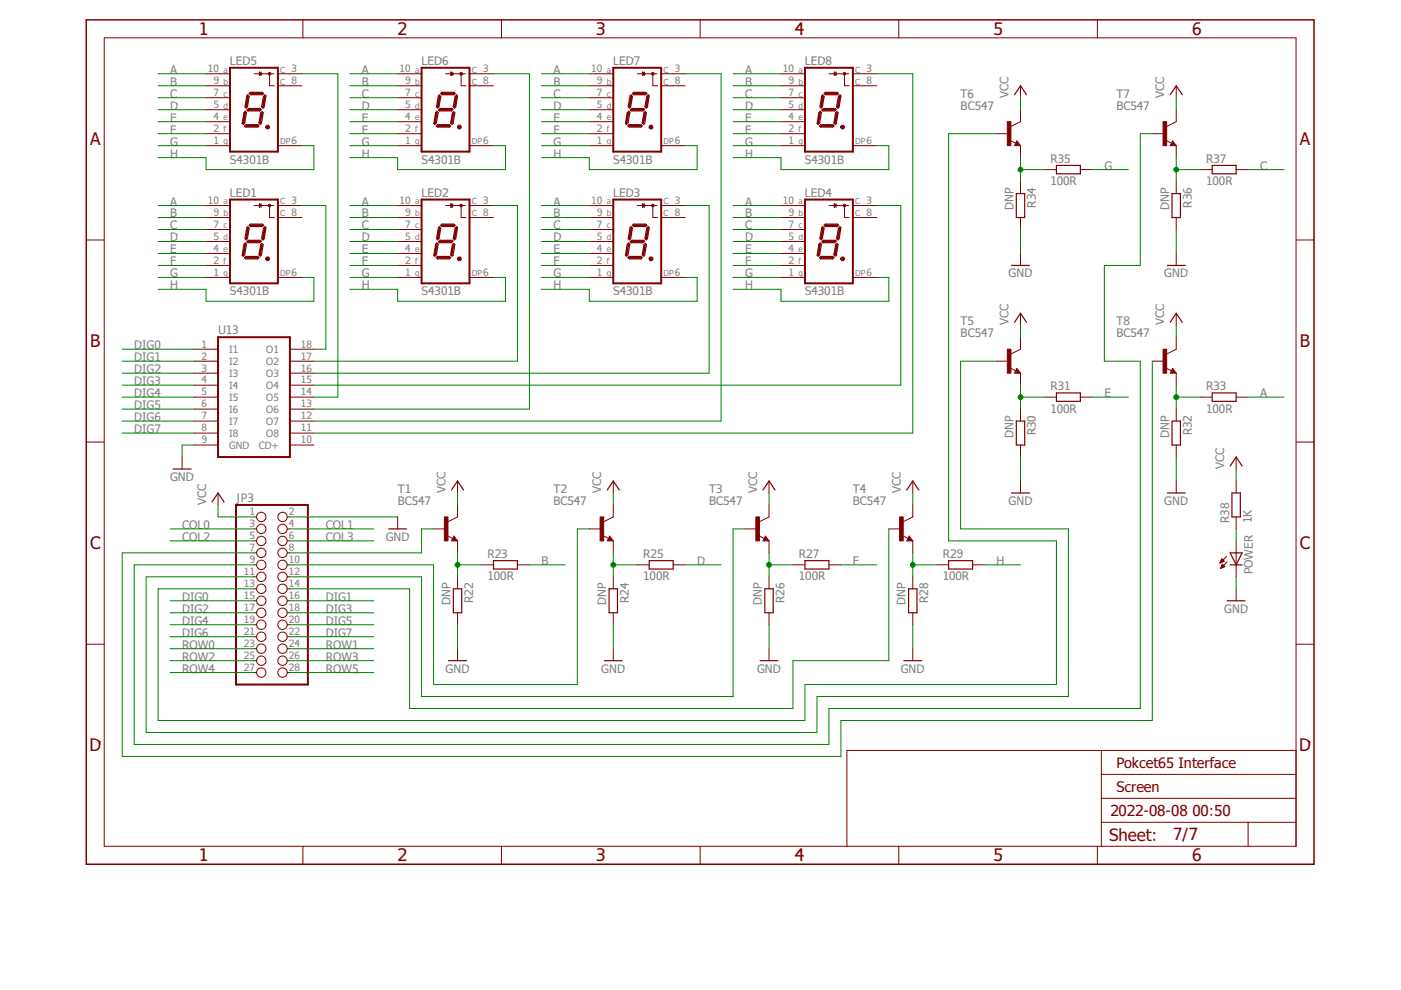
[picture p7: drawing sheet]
<svg xmlns="http://www.w3.org/2000/svg" width="297mm" height="210mm" viewBox="0 0 297 210" stroke-linecap="round" stroke-linejoin="round" font-family="sans-serif">
<g fill="none" stroke="#800000" stroke-width=".21">
<path d="M22.1 8h252.7v171.4h-252.7zM43.7 15.6h5.1M43.7 18.2h5.1M53.8 15.6h4.2M55 15.3l.4 .3-.4 .4zM55 16h.1M55 15.8h.2M55 15.7h.3M55 15.6h.3M55 15.5h.2M55 15.3h.1M55.4 15.3v.7"/>
<path d="M57.1 15.8v2.4h1.1M58.9 15.6h5.1M58.9 18.2h5.1M64.2 4.2v3.8M84.3 15.6h5.1M84.3 18.2h5.1M94.5 15.6h4.2M95.6 15.3l.4 .3-.4 .4zM95.6 16h.1M95.6 15.8h.2M95.6 15.7h.3M95.6 15.6h.3"/>
<path d="M95.6 15.5h.2M95.6 15.3h.1M96 15.3v.7M97.8 15.8v2.4h1M99.5 15.6h5.1M99.5 18.2h5.1M106.3 4.2v3.8M124.9 15.6h5.1M124.9 18.2h5.1M135.1 15.6h4.2M136.2 15.3l.4 .3-.4 .4zM136.2 16h.1"/>
<path d="M136.2 15.8h.2M136.2 15.7h.4M136.2 15.6h.4M136.2 15.5h.3M136.2 15.3h.1M136.6 15.3v.7M138.4 15.8v2.4h1M140.2 15.6h5.1M140.2 18.2h5.1M148.4 4.2v3.8M165.6 15.6h5.1M165.6 18.2h5.1"/>
<path d="M175.7 15.6h4.2M176.9 15.3l.4 .3-.4 .4zM176.9 16h.1M176.9 15.8h.2M176.9 15.7h.3M176.9 15.6h.3M176.9 15.5h.2M176.9 15.3h.1M177.3 15.3v.7M179 15.8v2.4h1.1M180.8 15.6h5.1M180.8 18.2h5.1"/>
<path d="M190.6 4.2v3.8M216.4 18.2v2.5M232.7 4.2v3.8M249.4 18.2v2.5M43.7 30.9h5.1M43.7 28.3h5.1M43.7 23.3h5.1M43.7 20.7h5.1M43.7 25.8h5.1M58.9 30.9h5.1M84.3 30.9h5.1M84.3 28.3h5.1"/>
<path d="M84.3 23.3h5.1M84.3 20.7h5.1M84.3 25.8h5.1M99.5 30.9h5.1M124.9 30.9h5.1M124.9 28.3h5.1M124.9 23.3h5.1M124.9 20.7h5.1M124.9 25.8h5.1M140.2 30.9h5.1M165.6 30.9h5.1M165.6 28.3h5.1"/>
<path d="M165.6 23.3h5.1M165.6 20.7h5.1M165.6 25.8h5.1M180.8 30.9h5.1M211.3 28.3h2.5M214.1 29.8l1.3 .6M215.6 29.9l.8 1h-1.3zM216.4 23.3v2.5l-2.1 1M216.4 30.9v2.5M216.4 38.5v2.5M221.4 36h2.6M229.1 36h2.5"/>
<path d="M244.3 28.3h2.5M247.2 29.8l1.2 .6M248.6 29.9l.8 1h-1.3zM249.4 23.3v2.5l-2 1M249.4 30.9v2.5M249.4 38.5v2.5M254.5 36h2.5M262.1 36h2.5M18.3 50.9h3.8M43.7 43.6h5.1M43.7 46.1h5.1M43.7 58.8h5.1"/>
<path d="M43.7 56.3h5.1M43.7 51.2h5.1M43.7 48.7h5.1M43.7 53.7h5.1M53.8 43.6h4.2M55 43.2l.4 .4-.4 .4M55 43.2v.8M55 43.9h.1M55 43.8h.1M55 43.7h.2M55 43.5h.2M55 43.3h.1"/>
<path d="M55 43.2h.1M55.4 43.2v.8M57.1 43.7v2.4h1.1M58.9 43.6h5.1M58.9 46.1h5.1M58.9 58.8h5.1M84.3 43.6h5.1M84.3 46.1h5.1M84.3 58.8h5.1M84.3 56.3h5.1M84.3 51.2h5.1M84.3 48.7h5.1"/>
<path d="M84.3 53.7h5.1M94.5 43.6h4.2M95.6 43.9h.1M95.6 43.8h.2M95.6 43.7h.3M95.6 43.5h.3M95.6 43.3h.2M95.6 43.2h.1M95.6 43.2l.4 .4-.4 .4M95.6 43.2v.8M96 43.2v.8M97.8 43.7v2.4h1"/>
<path d="M99.5 43.6h5.1M99.5 46.1h5.1M99.5 58.8h5.1M124.9 43.6h5.1M124.9 46.1h5.1M124.9 58.8h5.1M124.9 56.3h5.1M124.9 51.2h5.1M124.9 48.7h5.1M124.9 53.7h5.1M135.1 43.6h4.2M136.2 43.9h.1"/>
<path d="M136.2 43.8h.2M136.2 43.7h.3M136.2 43.5h.3M136.2 43.3h.2M136.2 43.2h.1M136.2 43.2l.4 .4-.4 .4M136.2 43.2v.8M136.6 43.2v.8M138.4 43.7v2.4h1M140.2 43.6h5.1M140.2 46.1h5.1M140.2 58.8h5.1"/>
<path d="M165.6 43.6h5.1M165.6 46.1h5.1M165.6 58.8h5.1M165.6 56.3h5.1M165.6 51.2h5.1M165.6 48.7h5.1M165.6 53.7h5.1M175.7 43.6h4.2M176.9 43.9h.1M176.9 43.8h.1M176.9 43.7h.2M176.9 43.5h.2"/>
<path d="M176.9 43.3h.1M176.9 43.2h.1M176.9 43.2l.4 .4-.4 .4M176.9 43.2v.8M177.3 43.2v.8M179 43.7v2.4h1.1M180.8 43.6h5.1M180.8 46.1h5.1M180.8 58.8h5.1M216.4 46.1v2.6M216.4 53.7v2.6M249.4 46.1v2.6"/>
<path d="M249.4 53.7v2.6M274.8 50.9h3.8M41.1 74h5.1M41.1 76.6h5.1M41.1 79.1h5.1M61.5 74h5M61.5 76.6h5M61.5 79.1h5M211.3 76.6h2.5M214.1 78l1.3 .6M215.6 78.1l.8 1h-1.3zM216.4 66.4v2.6"/>
<path d="M216.4 71.5v2.5l-2.1 1.1M216.4 79.1v2.6M244.3 76.6h2.5M247.2 78l1.2 .6M248.6 78.1l.8 1h-1.3zM249.4 66.4v2.6M249.4 71.5v2.5l-2 1.1M249.4 79.1v2.6M18.3 93.7h3.8M38.6 96.9v2.5M41.1 81.7h5.1M41.1 84.2h5.1"/>
<path d="M41.1 86.7h5.1M41.1 89.3h5.1M41.1 91.8h5.1M41.1 94.4h5.1M61.5 81.7h5M61.5 84.2h5M61.5 86.7h5M61.5 89.3h5M61.5 91.8h5M61.5 94.4h5M216.4 86.7v2.6M216.4 94.4v2.5"/>
<path d="M221.4 84.2h2.6M229.1 84.2h2.5M249.4 86.7v2.6M249.4 94.4v2.5M254.5 84.2h2.5M262.1 84.2h2.5M262.1 96.9v2.5M274.8 93.7h3.8M46.2 104.5v2.6M53.8 109.6h.6M53.8 112.1h.6M53.8 114.7h.6"/>
<path d="M53.8 117.2h.6M53.8 119.8h.6M60.9 109.6h.6M60.9 112.1h.6M60.9 114.7h.6M60.9 117.2h.6M60.9 119.8h.6M84.3 109.6v2.5M91.9 112.1h2.6M94.8 113.6l1.2 .6M96.2 113.7l.8 1h-1.3zM97 102v2.5"/>
<path d="M97 107.1v2.5l-2 1M97 114.7v2.5M102.1 119.8h2.5M109.7 119.8h2.5M124.9 112.1h2.6M127.8 113.6l1.2 .6M129.3 113.7l.7 1h-1.2zM130 102v2.5M130 107.1v2.5l-2 1M130 114.7v2.5M135.1 119.8h2.5M142.7 119.8h2.6"/>
<path d="M158 112.1h2.5M160.8 113.6l1.3 .6M162.3 113.7l.7 1h-1.2zM163 102v2.5M163 107.1v2.5l-2 1M163 114.7v2.5M168.1 119.8h2.6M175.7 119.8h2.6M188.4 112.1h2.6M191.3 113.6l1.2 .6M192.8 113.7l.7 1h-1.2zM193.5 102v2.5"/>
<path d="M193.5 107.1v2.5l-2 1M193.5 114.7v2.5M198.6 119.8h2.5M206.2 119.8h2.5M216.4 102v2.5M249.4 102v2.5M258.7 119.3h.1M258.7 119.2h.4M258.8 119.1h.6M258.8 119h.7M258.9 118.8h.5M258.9 118.7h.4"/>
<path d="M259 118.6h.1M259 118.5l.5 .5-.8 .4zM259 119.9h.5M259.1 119.8h.2M259.1 119.7h.1M259.2 119.6l.5 .5-.9 .4zM260.1 118l-1.4 1.4M260.2 119.1l-1.4 1.4M262.1 102v2.5M262.1 109.6v2.5M262.1 114.7v7.6M18.3 136.6h3.8"/>
<path d="M53.8 122.3h.6M53.8 124.8h.6M53.8 127.4h.6M53.8 129.9h.6M53.8 132.5h.6M53.8 135h.6M53.8 137.5h.6M60.9 122.3h.6M60.9 124.8h.6M60.9 127.4h.6M60.9 129.9h.6M60.9 132.5h.6"/>
<path d="M60.9 135h.6M60.9 137.5h.6M97 122.3v2.5M97 129.9v2.6M97 137.5v2.6M130 122.3v2.5M130 129.9v2.6M130 137.5v2.6M163 122.3v2.5M163 129.9v2.6M163 137.5v2.6M193.5 122.3v2.5"/>
<path d="M193.5 129.9v2.6M193.5 137.5v2.6M258.8 120.4h.3M258.9 120.3h.4M258.9 120.2h.7M259 120h.6M262.1 124.8v2.6M274.8 136.6h3.8M53.8 140.1h.6M53.8 142.6h.6M60.9 140.1h.6M60.9 142.6h.6"/>
<path d="M233.5 159.1v20.3M274.8 159.1h-95.2v20.3M64.2 179.4v3.8M106.3 179.4v3.8M148.4 179.4v3.8M190.6 179.4v3.8M232.7 179.4v3.8M233.5 174.3h41.3M233.5 169.3h41.3M233.5 164.2h41.3M264.6 174.3v5.1"/>
<circle cx="55.4" cy="112.1" r=".99"/>
<circle cx="55.4" cy="119.8" r=".99"/>
<circle cx="55.4" cy="114.7" r=".99"/>
<circle cx="55.4" cy="109.6" r=".99"/>
<circle cx="55.4" cy="117.2" r=".99"/>
<circle cx="59.9" cy="112.1" r=".99"/>
<circle cx="59.9" cy="119.8" r=".99"/>
<circle cx="59.9" cy="109.6" r=".99"/>
<circle cx="59.9" cy="117.2" r=".99"/>
<circle cx="59.9" cy="114.7" r=".99"/>
<circle cx="55.4" cy="124.8" r=".99"/>
<circle cx="55.4" cy="129.9" r=".99"/>
<circle cx="55.4" cy="132.5" r=".99"/>
<circle cx="55.4" cy="137.5" r=".99"/>
<circle cx="55.4" cy="122.3" r=".99"/>
<circle cx="55.4" cy="127.4" r=".99"/>
<circle cx="55.4" cy="135" r=".99"/>
<circle cx="59.9" cy="137.5" r=".99"/>
<circle cx="59.9" cy="124.8" r=".99"/>
<circle cx="59.9" cy="129.9" r=".99"/>
<circle cx="59.9" cy="122.3" r=".99"/>
<circle cx="59.9" cy="127.4" r=".99"/>
<circle cx="59.9" cy="132.5" r=".99"/>
<circle cx="59.9" cy="135" r=".99"/>
<circle cx="55.4" cy="142.6" r=".99"/>
<circle cx="55.4" cy="140.1" r=".99"/>
<circle cx="59.9" cy="140.1" r=".99"/>
<circle cx="59.9" cy="142.6" r=".99"/>
</g>
<path d="M18.3 4.2h260.3v179h-260.3zM56.6 26.9h.3M97.3 26.9h.2M137.9 26.9h.3M178.5 26.9h.3M56.6 54.9h.3M97.3 54.9h.2M137.9 54.9h.3M178.5 54.9h.3" fill="none" stroke="#800000" stroke-width=".32"/>
<g fill="none" stroke="#800000" stroke-width=".42">
<path d="M48.8 14.4h10.1v17.8h-10.1zM53.1 19.8h2.5M89.4 14.4h10.1v17.8h-10.1zM93.7 19.8h2.5M130 14.4h10.2v17.8h-10.2zM134.3 19.8h2.6M170.7 14.4h10.1v17.8h-10.1zM175 19.8h2.5M51.9 23.9l-.3 2.3M52.2 26.7h2.4M52.6 20.5l-.4 2.1M52.6 23.3h2.5"/>
<path d="M55.5 24l-.4 2.1M56.1 20.5l-.3 2.1M92.6 23.9l-.4 2.3M92.8 26.7h2.4M93.2 23.3h2.5M93.2 20.5l-.4 2.1M96.1 24l-.4 2.1M96.8 20.5l-.4 2.1M133.2 23.9l-.4 2.3M133.5 26.7h2.4M133.8 23.3h2.6M133.8 20.5l-.3 2.1"/>
<path d="M136.8 24l-.4 2.1M137.4 20.5l-.4 2.1M173.8 23.9l-.3 2.3M174.1 26.7h2.4M174.5 23.3h2.5M174.5 20.5l-.4 2.1M177.4 24l-.4 2.1M178 20.5l-.3 2.1M48.8 42.3h10.1v17.8h-10.1zM51.9 51.8l-.3 2.3M52.2 54.6h2.4M52.6 48.4l-.4 2.2"/>
<path d="M52.6 51.2h2.5M53.1 47.8h2.5M55.5 52l-.4 2M56.1 48.4l-.3 2.2M89.4 42.3h10.1v17.8h-10.1zM92.6 51.8l-.4 2.3M92.8 54.6h2.4M93.2 51.2h2.5M93.2 48.4l-.4 2.2M93.7 47.8h2.5M96.1 52l-.4 2M96.8 48.4l-.4 2.2"/>
<path d="M130 42.3h10.2v17.8h-10.2zM133.2 51.8l-.4 2.3M133.5 54.6h2.4M133.8 51.2h2.6M133.8 48.4l-.3 2.2M134.3 47.8h2.6M136.8 52l-.4 2M137.4 48.4l-.4 2.2M170.7 42.3h10.1v17.8h-10.1zM173.8 51.8l-.3 2.3M174.1 54.6h2.4M174.5 51.2h2.5"/>
<path d="M174.5 48.4l-.4 2.2M175 47.8h2.5M177.4 52l-.4 2M178 48.4l-.3 2.2M46.2 71.5h15.3v25.4h-15.3zM50 107.1h15.3v38h-15.3z"/>
</g>
<g fill="none" stroke="#800000" stroke-width=".25">
<path d="M52.8 19.8l.3-.2h2.5l.3 .2-.3 .3h-2.5zM93.7 19.6h2.5l.3 .2-.3 .3h-2.5l-.2-.3zM134.1 19.8l.2-.2h2.6l.2 .2-.2 .3h-2.6zM174.7 19.8l.3-.2h2.5l.3 .2-.3 .3h-2.5zM51.9 26.7l.2-.3h2.6l.2 .3-.2 .2h-2.6zM52 23.6l.3 .3-.4 2.2-.3 .3-.2-.2 .3-2.3zM52.4 23.3l.3-.3h2.5l.2 .2-.3 .3h-2.5zM52.5 20.1l.3 .3-.3 2.2-.3 .3-.3-.3 .4-2.3zM55.3 23.9l.2-.2 .3 .2-.4 2.3-.2 .2-.3-.3zM56.2 20.1l.2 .2-.4 2.4-.2 .2-.3-.3 .4-2.2zM92.6 23.6l.3 .3-.4 2.2-.3 .3-.2-.2 .4-2.3zM92.8 26.4h2.5l.2 .3-.2 .2h-2.5l-.3-.2z"/>
<path d="M93.2 20.1l.3 .3-.4 2.2-.3 .3-.2-.3 .3-2.3zM93.3 23h2.5l.2 .2-.3 .3h-2.5l-.2-.2zM95.9 23.9l.3-.2 .2 .2-.3 2.3-.3 .2-.3-.3zM96.5 20.4l.3-.3 .2 .2-.4 2.4-.2 .2-.3-.3zM133 23.9l.3-.3 .2 .3-.3 2.2-.4 .3-.2-.2zM133.4 26.4h2.5l.3 .3-.3 .2h-2.5l-.3-.2zM133.6 20.3l.2-.2 .3 .3-.4 2.2-.2 .3-.3-.3zM134 23h2.5l.2 .2-.3 .3h-2.6l-.2-.2zM136.5 23.9l.3-.2 .3 .2-.4 2.3-.2 .2-.3-.3zM137.4 20.1l.2 .2-.3 2.4-.3 .2-.3-.3 .4-2.2zM173.6 23.9l.3-.3 .3 .3-.4 2.2-.3 .3-.3-.2zM174 26.4h2.6l.2 .3-.2 .2h-2.6l-.2-.2z"/>
<path d="M174.3 23.3l.3-.3h2.5l.2 .2-.3 .3h-2.5zM174.4 20.1l.3 .3-.4 2.2-.2 .3-.3-.3 .4-2.3zM177.4 23.7l.3 .2-.4 2.3-.2 .2-.3-.3 .4-2.2zM178.1 20.1l.2 .2-.4 2.4-.2 .2-.3-.3 .4-2.2zM215.1 20.1l1.3-1.9 1.2 1.9M215.6 30.4l.1 .2h-.4l.3-.5 .5 .7h-.8M224 35.1h5.1v1.8h-5.1zM248.1 20.1l1.3-1.9 1.3 1.9M248.6 30.4l.2 .2h-.4l.2-.5 .5 .7h-.7M257 35.1h5.1v1.8h-5.1zM51.7 51.8l.3-.3 .3 .3-.4 2.2-.3 .3-.2-.2zM51.9 54.6l.2-.2h2.6l.2 .2-.2 .3h-2.6z"/>
<path d="M52.4 51.3l.3-.4h2.5l.2 .2-.3 .4h-2.5zM52.5 48.1l.3 .3-.3 2.2-.3 .2-.3-.2 .4-2.3zM52.8 47.8l.3-.3h2.5l.3 .3-.3 .2h-2.5zM55.3 51.9l.2-.3 .3 .3-.4 2.2-.2 .2-.3-.3zM55.9 48.4l.3-.3 .2 .2-.4 2.3-.2 .3-.3-.3zM92.4 51.8l.2-.3 .3 .3-.4 2.2-.3 .3-.2-.2zM92.8 54.4h2.5l.2 .2-.2 .3h-2.5l-.3-.3zM93.2 48.1l.3 .3-.4 2.2-.3 .2-.2-.2 .3-2.3zM93.3 50.9h2.5l.2 .2-.3 .4h-2.5l-.2-.2zM93.5 47.8l.2-.3h2.5l.3 .3-.3 .2h-2.5zM95.9 51.9l.3-.3 .2 .3-.3 2.2-.3 .2-.3-.3zM96.5 48.4l.3-.3 .2 .2-.4 2.3-.2 .3-.3-.3z"/>
<path d="M133 51.8l.3-.3 .2 .3-.3 2.2-.4 .3-.2-.2zM133.4 54.4h2.5l.3 .2-.3 .3h-2.5l-.3-.3zM133.6 48.3l.2-.2 .3 .3-.4 2.2-.2 .2-.3-.2zM133.6 51.3l.4-.4h2.5l.2 .2-.3 .4h-2.6zM134.1 47.8l.2-.3h2.6l.2 .3-.2 .2h-2.6zM136.5 51.9l.3-.3 .3 .3-.4 2.2-.2 .2-.3-.3zM137.1 48.4l.3-.3 .2 .2-.3 2.3-.3 .3-.3-.3zM173.6 51.8l.3-.3 .3 .3-.4 2.2-.3 .3-.3-.2zM174 54.4h2.6l.2 .2-.2 .3h-2.6l-.2-.3zM174.3 51.3l.3-.4h2.5l.2 .2-.3 .4h-2.5zM174.4 48.1l.3 .3-.4 2.2-.2 .2-.3-.2 .4-2.3zM174.7 47.8l.3-.3h2.5l.3 .3-.3 .2h-2.5z"/>
<path d="M177.2 51.9l.2-.3 .3 .3-.4 2.2-.2 .2-.3-.3zM177.8 48.4l.3-.3 .2 .2-.4 2.3-.2 .3-.3-.3zM214.5 56.3h3.8M215.5 41h1.8v5.1h-1.8zM247.5 56.3h3.8M248.5 41h1.8v5.1h-1.8zM215.1 68.3l1.3-1.9 1.2 1.9M215.6 78.6l.1 .3h-.4l.3-.5 .5 .6h-.8M248.1 68.3l1.3-1.9 1.3 1.9M248.6 78.6l.2 .3h-.4l.2-.5 .5 .6h-.7M36.7 99.4h3.8M215.5 89.3h1.8v5.1h-1.8z"/>
<path d="M224 83.3h5.1v1.8h-5.1zM248.5 89.3h1.8v5.1h-1.8zM257 83.3h5.1v1.8h-5.1zM260.8 98.8l1.3-1.9 1.3 1.9M45 106.4l1.2-1.9 1.3 1.9M82.4 112.1h3.8M95.7 103.9l1.3-1.9 1.3 1.9M96.2 114.2l.2 .2h-.4l.2-.5 .6 .7h-.8M104.6 118.9h5.1v1.7h-5.1zM128.8 103.9l1.2-1.9 1.3 1.9M129.3 114.2l.1 .2h-.4l.3-.5 .5 .7h-.8M137.6 118.9h5.1v1.7h-5.1z"/>
<path d="M161.8 103.9l1.2-1.9 1.3 1.9M162.3 114.2l.1 .2h-.4l.3-.5 .5 .7h-.8M170.7 118.9h5v1.7h-5zM192.3 103.9l1.2-1.9 1.3 1.9M192.8 114.2l.1 .2h-.4l.3-.5 .5 .7h-.8M201.1 118.9h5.1v1.7h-5.1zM214.5 104.5h3.8M247.5 104.5h3.8M260.8 117.2h2.6l-1.3 2.6zM260.8 119.8h2.6M261.2 104.5h1.8v5.1h-1.8zM96.1 124.8h1.8v5.1h-1.8z"/>
<path d="M129.1 124.8h1.8v5.1h-1.8zM162.2 124.8h1.7v5.1h-1.7zM192.6 124.8h1.8v5.1h-1.8zM260.2 127.4h3.8M95.1 140.1h3.8M128.1 140.1h3.8M161.1 140.1h3.9M191.6 140.1h3.8"/>
</g>
<g fill="#800000" stroke="#800000" stroke-width=".21">
<path d="M56.4 54.7a.41 .41 0 0 1 .7-.1 .41 .41 0 0 1-.2 .7 .41 .41 0 0 1-.6-.4l.5-.1 .1 .1h-.6z" fill-rule="evenodd"/>
<path d="M97 54.7a.41 .41 0 0 1 .7-.1 .41 .41 0 0 1-.2 .7 .41 .41 0 0 1-.5-.4h.5h-.5z" fill-rule="evenodd"/>
<path d="M137.7 54.7a.4 .4 0 0 1 .6-.1 .4 .4 0 0 1-.1 .6 .4 .4 0 0 1-.6-.3h.5h-.5z" fill-rule="evenodd"/>
<path d="M178.3 54.7a.41 .41 0 0 1 .7-.1 .41 .41 0 0 1-.2 .7 .41 .41 0 0 1-.6-.4l.5-.1 .1 .1h-.6z" fill-rule="evenodd"/>
<path d="M56.4 26.7a.41 .41 0 0 1 .7 0 .41 .41 0 0 1-.2 .6 .41 .41 0 0 1-.6-.4l.5-.1 .1 .2-.6-.1z" fill-rule="evenodd"/>
<path d="M97 26.7a.41 .41 0 0 1 .7 0 .41 .41 0 0 1-.2 .6 .41 .41 0 0 1-.5-.4h.5h-.5z" fill-rule="evenodd"/>
<path d="M137.7 26.7a.4 .4 0 0 1 .6-.1 .4 .4 0 0 1-.1 .7 .4 .4 0 0 1-.6-.4h.5h-.5z" fill-rule="evenodd"/>
<path d="M178.3 26.7a.41 .41 0 0 1 .7 0 .41 .41 0 0 1-.2 .6 .41 .41 0 0 1-.6-.4l.5-.1 .1 .2-.6-.1z" fill-rule="evenodd"/>
<circle cx="57.1" cy="43.6" r=".28"/>
<circle cx="97.8" cy="43.6" r=".28"/>
<circle cx="138.4" cy="43.6" r=".28"/>
<circle cx="179" cy="43.6" r=".28"/>
<circle cx="57.1" cy="15.6" r=".28"/>
<circle cx="97.8" cy="15.6" r=".28"/>
<circle cx="138.4" cy="15.6" r=".28"/>
<circle cx="179" cy="15.6" r=".28"/>
</g>
<g fill="#800000" stroke="#800000" stroke-width=".21">
<path d="M94.2 109.6h.8v5.1h-.8z"/>
<path d="M127.2 109.6h.8v5.1h-.8z"/>
<path d="M160.3 109.6h.7v5.1h-.7z"/>
<path d="M190.7 109.6h.8v5.1h-.8z"/>
<path d="M213.6 74h.7v5.1h-.7z"/>
<path d="M213.6 25.8h.7v5.1h-.7z"/>
<path d="M246.6 25.8h.8v5.1h-.8z"/>
<path d="M246.6 74h.8v5.1h-.8z"/>
</g>
<g fill="none" stroke="#008000" stroke-width=".21">
<path d="M33.5 15.6h10.2M33.5 18.2h10.2M64 15.6h7.6v68.6h-5.1M74.2 15.6h10.1M74.2 18.2h10.1M104.6 15.6h7.6v71.1h-45.7M114.8 15.6h10.1M114.8 18.2h10.1M145.3 15.6h7.6v73.7h-86.4M155.4 15.6h10.2M155.4 18.2h10.2M185.9 15.6h7.6v76.2h-127"/>
<path d="M33.5 20.7h10.2M33.5 23.3h10.2M33.5 25.8h10.2M33.5 28.3h10.2M33.5 30.9h10.2M64 30.9h2.5v5.1h-22.8v-2.6h-10.2M74.2 20.7h10.1M74.2 23.3h10.1M74.2 25.8h10.1M74.2 28.3h10.1M74.2 30.9h10.1M104.6 30.9h2.6v5.1h-22.9v-2.6h-10.1"/>
<path d="M114.8 20.7h10.1M114.8 23.3h10.1M114.8 25.8h10.1M114.8 28.3h10.1M114.8 30.9h10.1M145.3 30.9h2.5v5.1h-22.9v-2.6h-10.1M155.4 20.7h10.2M155.4 23.3h10.2M155.4 25.8h10.2M155.4 28.3h10.2M155.4 30.9h10.2M185.9 30.9h2.5v5.1h-22.8v-2.6h-10.2"/>
<path d="M211.3 28.3h-10.2v86.4h22.9v30.4h-53.3v7.7h-137.2v-28h20.3M216.4 36h5M216.4 20.7v2.6M216.4 33.4v5.1M231.6 36h7.6M244.3 28.3h-2.5v28h-7.7v20.3h7.7v73.6h-66.1v7.6h-147.3v-38h25.4M249.4 36h5.1M249.4 20.7v2.6M249.4 33.4v5.1M264.6 36h7.6M33.5 43.6h10.2M33.5 46.1h10.2"/>
<path d="M33.5 48.7h10.2M33.5 51.2h10.2M33.5 53.7h10.2M33.5 56.3h10.2M33.5 58.8h10.2M64 43.6h5.1v30.4h-2.6M64 58.8h2.5v5.1h-22.8v-2.6h-10.2M74.2 43.6h10.1M74.2 46.1h10.1M74.2 48.7h10.1M74.2 51.2h10.1M74.2 53.7h10.1"/>
<path d="M74.2 56.3h10.1M74.2 58.8h10.1M104.6 43.6h5.1v33h-43.2M104.6 58.8h2.6v5.1h-22.9v-2.6h-10.1M114.8 43.6h10.1M114.8 46.1h10.1M114.8 48.7h10.1M114.8 51.2h10.1M114.8 53.7h10.1M114.8 56.3h10.1M114.8 58.8h10.1M145.3 43.6h5v35.5h-83.8"/>
<path d="M145.3 58.8h2.5v5.1h-22.9v-2.6h-10.1M155.4 43.6h10.2M155.4 46.1h10.2M155.4 48.7h10.2M155.4 51.2h10.2M155.4 53.7h10.2M155.4 56.3h10.2M155.4 58.8h10.2M185.9 43.6h5.1v38.1h-124.5M185.9 58.8h2.5v5.1h-22.8v-2.6h-10.2M216.4 48.7v5M249.4 48.7v5"/>
<path d="M25.9 74h15.2M25.9 76.6h15.2M25.9 79.1h15.2M211.3 76.6h-7.6v35.5h22.8v35.6h-53.3v7.6h-142.2v-33h22.8M216.4 69v2.5M244.3 76.6v76.2h-66v7.6h-152.4v-43.2h27.9M249.4 69v2.5M25.9 84.2h15.2M25.9 86.7h15.2M25.9 89.3h15.2M25.9 81.7h15.2M25.9 91.8h15.2"/>
<path d="M41.1 94.4h-2.5v2.5M216.4 84.2h5M216.4 81.7v5M216.4 96.9v5.1M231.6 84.2h7.6M249.4 84.2h5.1M249.4 81.7v5M249.4 96.9v5.1M262.1 99.4v2.6M264.6 84.2h7.6M36.1 112.1h17.7M36.1 114.7h17.7"/>
<path d="M46.2 107.1v2.5h7.6M61.5 109.6h22.8M61.5 112.1h17.7M61.5 114.7h17.7M91.9 112.1h-2.5v5.1h-27.9M97 119.8h5.1M97 104.5v2.6M97 117.2v5.1M112.2 119.8h7.7M124.9 112.1h-2.5v33h-30.5v-25.3h-30.4M130 119.8h5.1M130 104.5v2.6"/>
<path d="M130 117.2v5.1M145.3 119.8h7.6M158 112.1h-2.6v35.6h-66v-25.4h-27.9M163 119.8h5.1M163 104.5v2.6M163 117.2v5.1M178.3 119.8h7.6M188.4 112.1v28h-20.3v10.1h-81.3v-25.4h-25.3M193.5 119.8h5.1M193.5 104.5v2.6M193.5 117.2v5.1M208.7 119.8h7.7"/>
<path d="M262.1 112.1v2.6M36.1 127.4h17.7M36.1 129.9h17.7M36.1 132.5h17.7M36.1 135h17.7M36.1 137.5h17.7M61.5 127.4h17.7M61.5 129.9h17.7M61.5 132.5h17.7M61.5 135h17.7M61.5 137.5h17.7M97 132.5v5"/>
<path d="M130 132.5v5M163 132.5v5M193.5 132.5v5M262.1 122.3v2.5M36.1 140.1h17.7M36.1 142.6h17.7M61.5 140.1h17.7M61.5 142.6h17.7"/>
</g>
<g fill="#008000" stroke="#008000" stroke-width=".21">
<circle cx="97" cy="119.8" r=".51"/>
<circle cx="130" cy="119.8" r=".51"/>
<circle cx="163" cy="119.8" r=".51"/>
<circle cx="193.5" cy="119.8" r=".51"/>
<circle cx="216.4" cy="84.2" r=".51"/>
<circle cx="249.4" cy="84.2" r=".51"/>
<circle cx="216.4" cy="36" r=".51"/>
<circle cx="249.4" cy="36" r=".51"/>
</g>
<g font-size="3.7" fill="#800000">
<text x="42.2" y="7.4">1</text>
<text x="84.3" y="7.4">2</text>
<text x="126.4" y="7.4">3</text>
<text x="168.5" y="7.4">4</text>
<text x="210.6" y="7.4">5</text>
<text x="252.7" y="7.4">6</text>
<text x="19.1" y="30.7">A</text>
<text x="275.6" y="30.7">A</text>
<text x="19.1" y="73.6">B</text>
<text x="275.6" y="73.6">B</text>
<text x="19.1" y="116.4">C</text>
<text x="275.6" y="116.4">C</text>
<text x="18.9" y="159.3">D</text>
<text x="275.4" y="159.3">D</text>
<text x="42.2" y="182.6">1</text>
<text x="84.3" y="182.6">2</text>
<text x="126.4" y="182.6">3</text>
<text x="168.5" y="182.6">4</text>
<text x="210.6" y="182.6">5</text>
<text x="252.7" y="182.6">6</text>
</g>
<g font-size="3.6" fill="#800000">
<text x="235.2" y="178.3">Sheet:</text>
<text x="248.8" y="178.2">7/7</text>
</g>
<g font-size="3.2" fill="#800000">
<text x="235.4" y="173.1">2022-08-08</text>
<text x="252.8" y="173.1">00:50</text>
</g>
<g font-size="3.1" fill="#800000">
<text x="236.7" y="162.9">Pokcet65 Interface</text>
<text x="236.7" y="168">Screen</text>
</g>
<g font-size="2.5" fill="#808080">
<text x="36.1" y="15.6">A</text>
<text x="48.8" y="13.7">LED5</text>
<text x="76.7" y="15.6">A</text>
<text x="89.4" y="13.7">LED6</text>
<text x="117.3" y="15.6">A</text>
<text x="130" y="13.7">LED7</text>
<text x="158" y="15.6">A</text>
<text x="170.7" y="13.7">LED8</text>
<text x="36.1" y="18.2">B</text>
<text x="36.1" y="20.7">C</text>
<text x="36.1" y="23.3">D</text>
<text x="76.7" y="18.2">B</text>
<text x="76.7" y="20.7">C</text>
<text x="76.7" y="23.3">D</text>
<text x="117.3" y="18.2">B</text>
<text x="117.3" y="20.7">C</text>
<text x="117.3" y="23.3">D</text>
<text x="158" y="18.2">B</text>
<text x="158" y="20.7">C</text>
<text x="158" y="23.3">D</text>
<text x="203.7" y="23.3">BC547</text>
<text x="203.7" y="20.7">T6</text>
<text x="213.8" y="20.7" transform="rotate(-90 213.8 20.7)">VCC</text>
<text x="236.7" y="23.3">BC547</text>
<text x="236.7" y="20.7">T7</text>
<text x="246.8" y="20.7" transform="rotate(-90 246.8 20.7)">VCC</text>
<text x="36.1" y="25.8">E</text>
<text x="36.1" y="28.3">F</text>
<text x="76.7" y="25.8">E</text>
<text x="76.7" y="28.3">F</text>
<text x="117.3" y="25.8">E</text>
<text x="117.3" y="28.3">F</text>
<text x="158" y="25.8">E</text>
<text x="158" y="28.3">F</text>
<text x="36.1" y="30.9">G</text>
<text x="36.1" y="33.4">H</text>
<text x="48.8" y="34.7">S4301B</text>
<text x="76.7" y="30.9">G</text>
<text x="76.7" y="33.4">H</text>
<text x="89.4" y="34.7">S4301B</text>
<text x="117.3" y="30.9">G</text>
<text x="117.3" y="33.4">H</text>
<text x="130" y="34.7">S4301B</text>
<text x="158" y="30.9">G</text>
<text x="158" y="33.4">H</text>
<text x="170.7" y="34.7">S4301B</text>
<text x="222.7" y="34.5">R35</text>
<text x="234.1" y="36">G</text>
<text x="255.7" y="34.5">R37</text>
<text x="267.2" y="36">C</text>
<text x="48.8" y="41.7">LED1</text>
<text x="89.4" y="41.7">LED2</text>
<text x="130" y="41.7">LED3</text>
<text x="170.7" y="41.7">LED4</text>
<text x="222.7" y="39.3">100R</text>
<text x="255.7" y="39.3">100R</text>
<text x="36.1" y="43.6">A</text>
<text x="36.1" y="46.1">B</text>
<text x="76.7" y="43.6">A</text>
<text x="76.7" y="46.1">B</text>
<text x="117.3" y="43.6">A</text>
<text x="117.3" y="46.1">B</text>
<text x="158" y="43.6">A</text>
<text x="158" y="46.1">B</text>
<text x="214.8" y="44.5" transform="rotate(-90 214.8 44.5)">DNP</text>
<text x="219.6" y="44" transform="rotate(-90 219.6 44)">R34</text>
<text x="247.9" y="44.5" transform="rotate(-90 247.9 44.5)">DNP</text>
<text x="252.7" y="44" transform="rotate(-90 252.7 44)">R36</text>
<text x="36.1" y="48.7">C</text>
<text x="36.1" y="51.2">D</text>
<text x="36.1" y="53.7">E</text>
<text x="76.7" y="48.7">C</text>
<text x="76.7" y="51.2">D</text>
<text x="76.7" y="53.7">E</text>
<text x="117.3" y="48.7">C</text>
<text x="117.3" y="51.2">D</text>
<text x="117.3" y="53.7">E</text>
<text x="158" y="48.7">C</text>
<text x="158" y="51.2">D</text>
<text x="158" y="53.7">E</text>
<text x="36.1" y="56.3">F</text>
<text x="36.1" y="58.8">G</text>
<text x="76.7" y="56.3">F</text>
<text x="76.7" y="58.8">G</text>
<text x="117.3" y="56.3">F</text>
<text x="117.3" y="58.8">G</text>
<text x="158" y="56.3">F</text>
<text x="158" y="58.8">G</text>
<text x="213.8" y="58.8">GND</text>
<text x="246.8" y="58.8">GND</text>
<text x="36.1" y="61.4">H</text>
<text x="48.8" y="62.6">S4301B</text>
<text x="76.7" y="61.4">H</text>
<text x="89.4" y="62.6">S4301B</text>
<text x="117.3" y="61.4">H</text>
<text x="130" y="62.6">S4301B</text>
<text x="158" y="61.4">H</text>
<text x="170.7" y="62.6">S4301B</text>
<text x="46.2" y="70.7">U13</text>
<text x="203.7" y="71.5">BC547</text>
<text x="203.7" y="69">T5</text>
<text x="213.8" y="69" transform="rotate(-90 213.8 69)">VCC</text>
<text x="236.7" y="71.5">BC547</text>
<text x="236.7" y="69">T8</text>
<text x="246.8" y="69" transform="rotate(-90 246.8 69)">VCC</text>
<text x="28.4" y="74">DIG0</text>
<text x="28.4" y="76.6">DIG1</text>
<text x="28.4" y="79.1">DIG2</text>
<text x="28.4" y="81.7">DIG3</text>
<text x="222.7" y="82.7">R31</text>
<text x="255.7" y="82.7">R33</text>
<text x="28.4" y="84.2">DIG4</text>
<text x="28.4" y="86.7">DIG5</text>
<text x="28.4" y="89.3">DIG6</text>
<text x="222.7" y="87.5">100R</text>
<text x="234.1" y="84.2">E</text>
<text x="255.7" y="87.5">100R</text>
<text x="267.2" y="84.2">A</text>
<text x="28.4" y="91.8">DIG7</text>
<text x="214.8" y="92.8" transform="rotate(-90 214.8 92.8)">DNP</text>
<text x="219.6" y="92.3" transform="rotate(-90 219.6 92.3)">R30</text>
<text x="247.9" y="92.8" transform="rotate(-90 247.9 92.8)">DNP</text>
<text x="252.7" y="92.3" transform="rotate(-90 252.7 92.3)">R32</text>
<text x="36.1" y="102">GND</text>
<text x="259.5" y="99.4" transform="rotate(-90 259.5 99.4)">VCC</text>
<text x="43.7" y="107.1" transform="rotate(-90 43.7 107.1)">VCC</text>
<text x="50" y="106.4">JP3</text>
<text x="84.3" y="107.1">BC547</text>
<text x="84.3" y="104.5">T1</text>
<text x="94.5" y="104.5" transform="rotate(-90 94.5 104.5)">VCC</text>
<text x="117.3" y="107.1">BC547</text>
<text x="117.3" y="104.5">T2</text>
<text x="127.5" y="104.5" transform="rotate(-90 127.5 104.5)">VCC</text>
<text x="150.3" y="107.1">BC547</text>
<text x="150.3" y="104.5">T3</text>
<text x="160.5" y="104.5" transform="rotate(-90 160.5 104.5)">VCC</text>
<text x="180.8" y="107.1">BC547</text>
<text x="180.8" y="104.5">T4</text>
<text x="191" y="104.5" transform="rotate(-90 191 104.5)">VCC</text>
<text x="213.8" y="107.1">GND</text>
<text x="246.8" y="107.1">GND</text>
<text x="38.6" y="112.1">COL0</text>
<text x="69.1" y="112.1">COL1</text>
<text x="260.6" y="110.9" transform="rotate(-90 260.6 110.9)">R38</text>
<text x="265.4" y="110.9" transform="rotate(-90 265.4 110.9)">1K</text>
<text x="38.6" y="114.7">COL2</text>
<text x="69.1" y="114.7">COL3</text>
<text x="81.8" y="114.7">GND</text>
<text x="103.4" y="118.3">R23</text>
<text x="114.8" y="119.8">B</text>
<text x="136.4" y="118.3">R25</text>
<text x="147.8" y="119.8">D</text>
<text x="169.4" y="118.3">R27</text>
<text x="180.8" y="119.8">F</text>
<text x="199.9" y="118.3">R29</text>
<text x="211.3" y="119.8">H</text>
<text x="103.4" y="123.1">100R</text>
<text x="136.4" y="123.1">100R</text>
<text x="169.4" y="123.1">100R</text>
<text x="199.9" y="123.1">100R</text>
<text x="265.6" y="121.8" transform="rotate(-90 265.6 121.8)">POWER</text>
<text x="38.6" y="127.4">DIG0</text>
<text x="38.6" y="129.9">DIG2</text>
<text x="69.1" y="127.4">DIG1</text>
<text x="69.1" y="129.9">DIG3</text>
<text x="95.5" y="128.3" transform="rotate(-90 95.5 128.3)">DNP</text>
<text x="100.3" y="127.8" transform="rotate(-90 100.3 127.8)">R22</text>
<text x="128.5" y="128.3" transform="rotate(-90 128.5 128.3)">DNP</text>
<text x="133.3" y="127.8" transform="rotate(-90 133.3 127.8)">R24</text>
<text x="161.5" y="128.3" transform="rotate(-90 161.5 128.3)">DNP</text>
<text x="166.3" y="127.8" transform="rotate(-90 166.3 127.8)">R26</text>
<text x="192" y="128.3" transform="rotate(-90 192 128.3)">DNP</text>
<text x="196.8" y="127.8" transform="rotate(-90 196.8 127.8)">R28</text>
<text x="259.5" y="129.9">GND</text>
<text x="38.6" y="132.5">DIG4</text>
<text x="38.6" y="135">DIG6</text>
<text x="38.6" y="137.5">ROW0</text>
<text x="69.1" y="132.5">DIG5</text>
<text x="69.1" y="135">DIG7</text>
<text x="69.1" y="137.5">ROW1</text>
<text x="38.6" y="140.1">ROW2</text>
<text x="38.6" y="142.6">ROW4</text>
<text x="69.1" y="140.1">ROW3</text>
<text x="69.1" y="142.6">ROW5</text>
<text x="94.5" y="142.6">GND</text>
<text x="127.5" y="142.6">GND</text>
<text x="160.5" y="142.6">GND</text>
<text x="191" y="142.6">GND</text>
</g>
<g font-size="2.1" fill="#808080">
<text x="44.1" y="15.3">10</text>
<text x="45.3" y="17.8">9</text>
<text x="61.8" y="15.3">3</text>
<text x="61.8" y="17.8">8</text>
<text x="84.7" y="15.3">10</text>
<text x="85.9" y="17.8">9</text>
<text x="102.4" y="15.3">3</text>
<text x="102.4" y="17.8">8</text>
<text x="125.4" y="15.3">10</text>
<text x="126.5" y="17.8">9</text>
<text x="143.1" y="15.3">3</text>
<text x="143.1" y="17.8">8</text>
<text x="166" y="15.3">10</text>
<text x="167.2" y="17.8">9</text>
<text x="183.7" y="15.3">3</text>
<text x="183.7" y="17.8">8</text>
<text x="45.3" y="22.9">5</text>
<text x="45.3" y="20.4">7</text>
<text x="85.9" y="22.9">5</text>
<text x="85.9" y="20.4">7</text>
<text x="126.5" y="22.9">5</text>
<text x="126.5" y="20.4">7</text>
<text x="167.2" y="22.9">5</text>
<text x="167.2" y="20.4">7</text>
<text x="45.3" y="28">2</text>
<text x="45.3" y="25.4">4</text>
<text x="85.9" y="28">2</text>
<text x="85.9" y="25.4">4</text>
<text x="126.5" y="28">2</text>
<text x="126.5" y="25.4">4</text>
<text x="167.2" y="28">2</text>
<text x="167.2" y="25.4">4</text>
<text x="45.3" y="30.5">1</text>
<text x="61.8" y="30.5">6</text>
<text x="85.9" y="30.5">1</text>
<text x="102.4" y="30.5">6</text>
<text x="126.5" y="30.5">1</text>
<text x="143.1" y="30.5">6</text>
<text x="167.2" y="30.5">1</text>
<text x="183.7" y="30.5">6</text>
<text x="44.1" y="43.2">10</text>
<text x="45.3" y="45.8">9</text>
<text x="61.8" y="43.2">3</text>
<text x="61.8" y="45.8">8</text>
<text x="84.7" y="43.2">10</text>
<text x="85.9" y="45.8">9</text>
<text x="102.4" y="43.2">3</text>
<text x="102.4" y="45.8">8</text>
<text x="125.4" y="43.2">10</text>
<text x="126.5" y="45.8">9</text>
<text x="143.1" y="43.2">3</text>
<text x="143.1" y="45.8">8</text>
<text x="166" y="43.2">10</text>
<text x="167.2" y="45.8">9</text>
<text x="183.7" y="43.2">3</text>
<text x="183.7" y="45.8">8</text>
<text x="45.3" y="50.8">5</text>
<text x="45.3" y="48.3">7</text>
<text x="45.3" y="53.4">4</text>
<text x="85.9" y="50.8">5</text>
<text x="85.9" y="48.3">7</text>
<text x="85.9" y="53.4">4</text>
<text x="126.5" y="50.8">5</text>
<text x="126.5" y="48.3">7</text>
<text x="126.5" y="53.4">4</text>
<text x="167.2" y="50.8">5</text>
<text x="167.2" y="48.3">7</text>
<text x="167.2" y="53.4">4</text>
<text x="45.3" y="55.9">2</text>
<text x="45.3" y="58.5">1</text>
<text x="61.8" y="58.5">6</text>
<text x="85.9" y="55.9">2</text>
<text x="85.9" y="58.5">1</text>
<text x="102.4" y="58.5">6</text>
<text x="126.5" y="55.9">2</text>
<text x="126.5" y="58.5">1</text>
<text x="143.1" y="58.5">6</text>
<text x="167.2" y="55.9">2</text>
<text x="167.2" y="58.5">1</text>
<text x="183.7" y="58.5">6</text>
<text x="42.7" y="73.7">1</text>
<text x="42.7" y="76.2">2</text>
<text x="48.6" y="74.8">I1</text>
<text x="48.6" y="77.3">I2</text>
<text x="56.5" y="74.8">O1</text>
<text x="56.5" y="77.3">O2</text>
<text x="63.8" y="73.7">18</text>
<text x="63.8" y="76.2">17</text>
<text x="42.7" y="78.8">3</text>
<text x="42.7" y="81.3">4</text>
<text x="42.7" y="83.8">5</text>
<text x="48.6" y="79.9">I3</text>
<text x="48.6" y="82.4">I4</text>
<text x="56.5" y="79.9">O3</text>
<text x="56.5" y="82.4">O4</text>
<text x="63.8" y="78.8">16</text>
<text x="63.8" y="81.3">15</text>
<text x="63.8" y="83.8">14</text>
<text x="42.7" y="86.4">6</text>
<text x="42.7" y="88.9">7</text>
<text x="48.6" y="85">I5</text>
<text x="48.6" y="87.5">I6</text>
<text x="56.5" y="85">O5</text>
<text x="56.5" y="87.5">O6</text>
<text x="63.8" y="86.4">13</text>
<text x="63.8" y="88.9">12</text>
<text x="42.7" y="91.5">8</text>
<text x="42.7" y="94">9</text>
<text x="48.6" y="90">I7</text>
<text x="48.6" y="92.6">I8</text>
<text x="48.6" y="95.1">GND</text>
<text x="54.8" y="95.1">CD+</text>
<text x="56.5" y="92.6">O8</text>
<text x="56.5" y="90">O7</text>
<text x="63.8" y="91.5">11</text>
<text x="63.8" y="94">10</text>
<text x="52.9" y="109.2">1</text>
<text x="52.9" y="111.8">3</text>
<text x="61.3" y="109.2">2</text>
<text x="61.3" y="111.8">4</text>
<text x="52.9" y="114.3">5</text>
<text x="52.9" y="116.9">7</text>
<text x="52.9" y="119.4">9</text>
<text x="61.3" y="114.3">6</text>
<text x="61.3" y="116.9">8</text>
<text x="61.3" y="119.4">10</text>
<text x="51.7" y="121.9">11</text>
<text x="51.7" y="124.5">13</text>
<text x="61.3" y="121.9">12</text>
<text x="61.3" y="124.5">14</text>
<text x="51.7" y="127">15</text>
<text x="51.7" y="129.6">17</text>
<text x="61.3" y="127">16</text>
<text x="61.3" y="129.6">18</text>
<text x="51.7" y="132.1">19</text>
<text x="51.7" y="134.6">21</text>
<text x="51.7" y="137.2">23</text>
<text x="61.3" y="132.1">20</text>
<text x="61.3" y="134.6">22</text>
<text x="61.3" y="137.2">24</text>
<text x="51.7" y="139.7">25</text>
<text x="51.7" y="142.3">27</text>
<text x="61.3" y="139.7">26</text>
<text x="61.3" y="142.3">28</text>
</g>
<g font-size="1.8" fill="#808080">
<text x="47.4" y="15.4">a</text>
<text x="47.4" y="17.9">b</text>
<text x="59.4" y="15.4">C</text>
<text x="59.4" y="17.9">C</text>
<text x="88" y="15.4">a</text>
<text x="88" y="17.9">b</text>
<text x="100.1" y="15.4">C</text>
<text x="100.1" y="17.9">C</text>
<text x="128.6" y="15.4">a</text>
<text x="128.6" y="17.9">b</text>
<text x="140.7" y="15.4">C</text>
<text x="140.7" y="17.9">C</text>
<text x="169.3" y="15.4">a</text>
<text x="169.3" y="17.9">b</text>
<text x="181.3" y="15.4">C</text>
<text x="181.3" y="17.9">C</text>
<text x="47.4" y="20.5">c</text>
<text x="47.4" y="23">d</text>
<text x="88" y="20.5">c</text>
<text x="88" y="23">d</text>
<text x="128.6" y="20.5">c</text>
<text x="128.6" y="23">d</text>
<text x="169.3" y="20.5">c</text>
<text x="169.3" y="23">d</text>
<text x="47.4" y="25.5">e</text>
<text x="47.4" y="28.1">f</text>
<text x="88" y="25.5">e</text>
<text x="88" y="28.1">f</text>
<text x="128.6" y="25.5">e</text>
<text x="128.6" y="28.1">f</text>
<text x="169.3" y="25.5">e</text>
<text x="169.3" y="28.1">f</text>
<text x="47.4" y="30.6">g</text>
<text x="59.4" y="30.6">DP</text>
<text x="88" y="30.6">g</text>
<text x="100.1" y="30.6">DP</text>
<text x="128.6" y="30.6">g</text>
<text x="140.7" y="30.6">DP</text>
<text x="169.3" y="30.6">g</text>
<text x="181.3" y="30.6">DP</text>
<text x="47.4" y="43.3">a</text>
<text x="47.4" y="45.9">b</text>
<text x="59.4" y="43.3">C</text>
<text x="59.4" y="45.9">C</text>
<text x="88" y="43.3">a</text>
<text x="88" y="45.9">b</text>
<text x="100.1" y="43.3">C</text>
<text x="100.1" y="45.9">C</text>
<text x="128.6" y="43.3">a</text>
<text x="128.6" y="45.9">b</text>
<text x="140.7" y="43.3">C</text>
<text x="140.7" y="45.9">C</text>
<text x="169.3" y="43.3">a</text>
<text x="169.3" y="45.9">b</text>
<text x="181.3" y="43.3">C</text>
<text x="181.3" y="45.9">C</text>
<text x="47.4" y="48.4">c</text>
<text x="47.4" y="50.9">d</text>
<text x="47.4" y="53.5">e</text>
<text x="88" y="48.4">c</text>
<text x="88" y="50.9">d</text>
<text x="88" y="53.5">e</text>
<text x="128.6" y="48.4">c</text>
<text x="128.6" y="50.9">d</text>
<text x="128.6" y="53.5">e</text>
<text x="169.3" y="48.4">c</text>
<text x="169.3" y="50.9">d</text>
<text x="169.3" y="53.5">e</text>
<text x="47.4" y="56">f</text>
<text x="47.4" y="58.6">g</text>
<text x="59.4" y="58.6">DP</text>
<text x="88" y="56">f</text>
<text x="88" y="58.6">g</text>
<text x="100.1" y="58.6">DP</text>
<text x="128.6" y="56">f</text>
<text x="128.6" y="58.6">g</text>
<text x="140.7" y="58.6">DP</text>
<text x="169.3" y="56">f</text>
<text x="169.3" y="58.6">g</text>
<text x="181.3" y="58.6">DP</text>
</g>
</svg>
